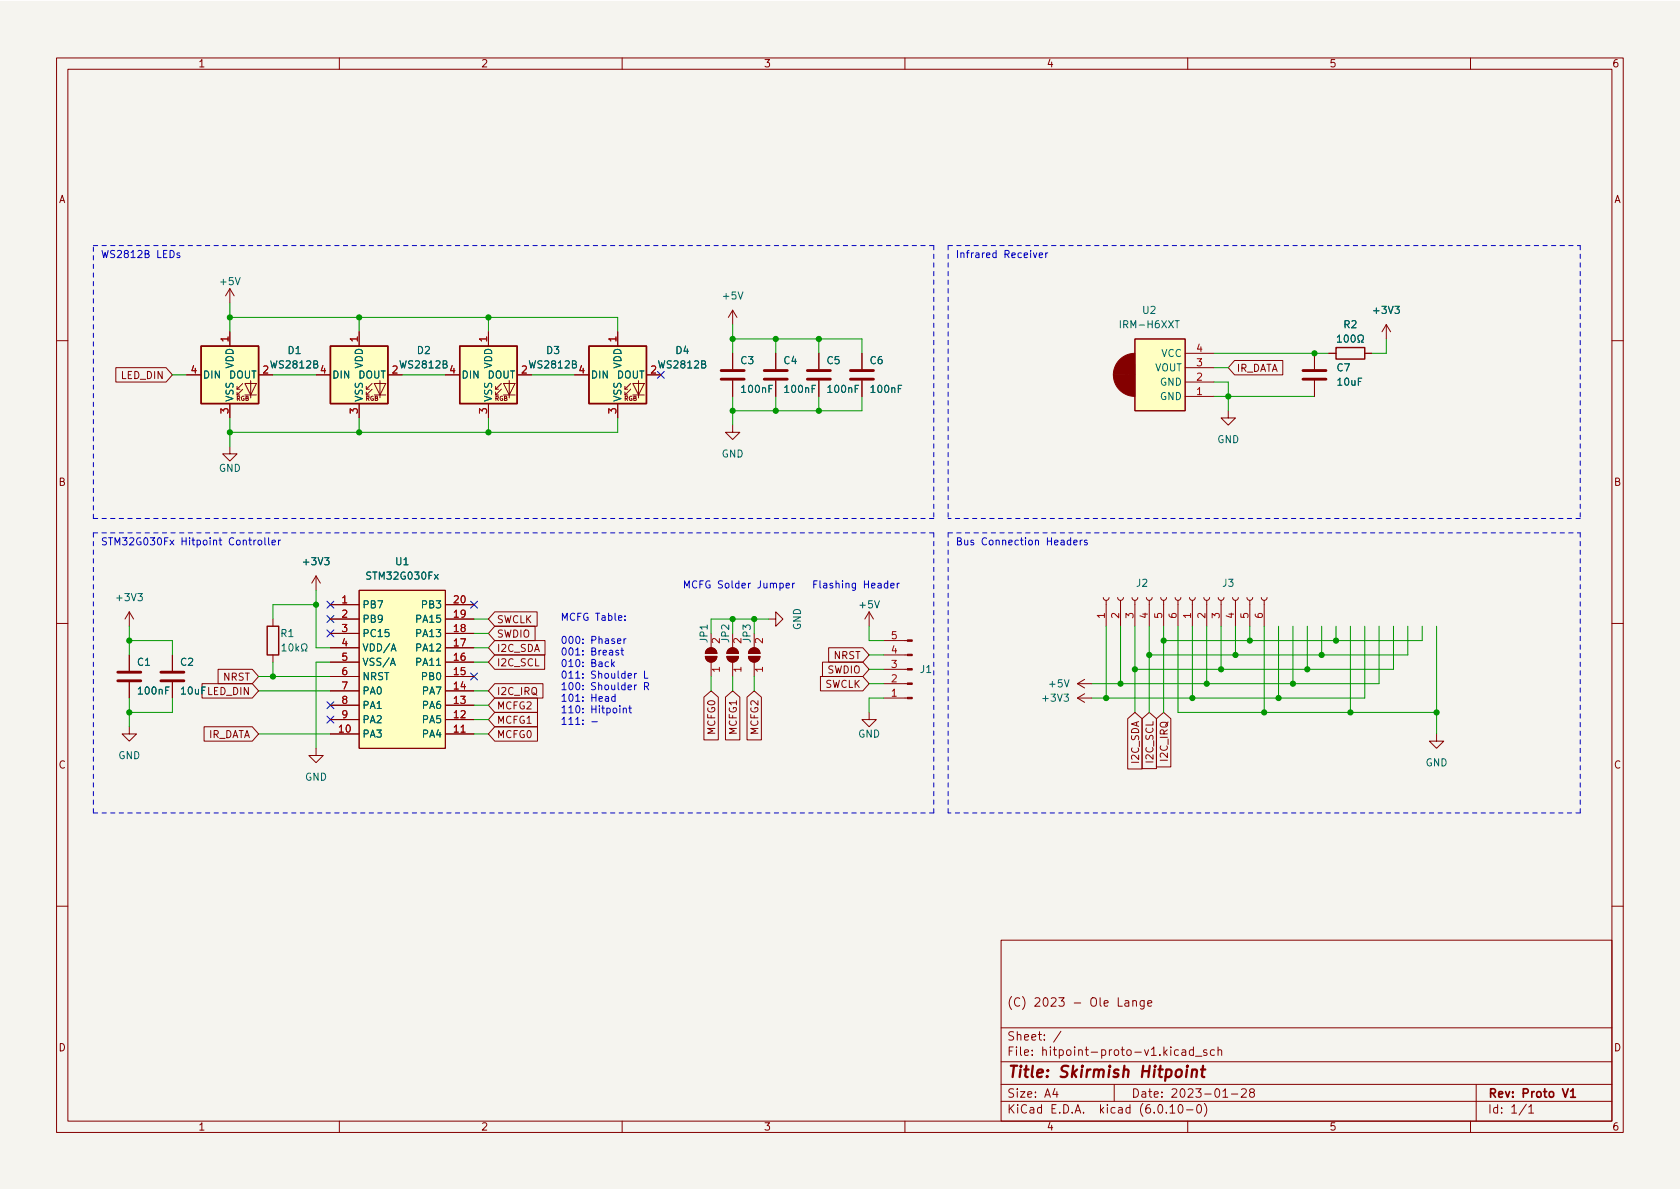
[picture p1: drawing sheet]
<svg xmlns="http://www.w3.org/2000/svg" width="297mm" height="210mm" viewBox="0 0 297 210" stroke-linecap="round" stroke-linejoin="round" font-family="sans-serif">
<path d="M0 .2h297v210.1h-297z" fill="#f5f4ef" stroke="#f5f4ef" stroke-width=".18"/>
<g fill="none" stroke="#840000" stroke-width=".18">
<path d="M10 10.2h277v190.1h-277zM12 12.2h273v186.1h-273zM60 10.2v2M110 10.2v2M160 10.2v2M210 10.2v2M260 10.2v2M40.6 51v2.6M40.6 58.7v2.5M40.6 51l-.7 1.3M40.6 51l.8 1.3M63.5 58.7v2.5"/>
<path d="M86.4 58.7v2.5M109.2 58.7v2.5M129.5 54.9l-.7 1.2M129.5 54.9v2.5M129.5 54.9l.8 1.2M200.7 59.9h8.8v12.7h-8.8zM245.1 57.4l-.8 1.3M245.1 57.4v2.5M245.1 57.4l.8 1.3M10 60.2h2M20.5 65h8.9l1.1 1.3-1.1 1.3h-8.9zM33 66.3h2.6"/>
<path d="M40.6 79v1.3h1.3l-1.3 1.2-1.2-1.2h1.2M40.6 71.4v2.5M41.9 68.8h.5M42.9 68.8l-1 1v-.5M42.9 67.8l-1 1v-.5M43.3 67.8h2l-1 2zM43.3 69.8h2M44.3 67.3v3.1M45.7 66.3h2.6M55.9 66.3h2.5M63.5 71.4v2.5M64.8 68.8h.5"/>
<path d="M65.8 68.8l-1 1v-.5M65.8 67.8l-1 1v-.5M66.2 67.8h2l-1 2zM66.2 69.8h2M67.2 67.3v3.1M68.6 66.3h2.5M78.7 66.3h2.6M86.4 71.4v2.5M87.6 68.8h.5M88.6 68.8l-1 1v-.5M88.6 67.8l-1 1v-.5M89 67.8h2.1l-1.1 2z"/>
<path d="M89 69.8h2.1M90 67.3v3.1M91.4 66.3h2.6M101.6 66.3h2.5M109.2 71.4v2.5M110.5 68.8h.5M111.5 68.8l-1 1v-.5M111.5 67.8l-1 1v-.5M111.9 67.8h2l-1 2zM111.9 69.8h2M112.9 67.3v3.1M114.3 66.3h2.5"/>
<path d="M129.5 75.2v1.2h1.3l-1.3 1.3-1.2-1.3h1.2M129.5 62.5v2.8M129.5 67.3v2.8M137.2 62.5v2.8M137.2 67.3v2.8M144.8 62.5v2.8M144.8 67.3v2.8M152.4 62.5v2.8M152.4 67.3v2.8M209.5 70.1h5.1M209.5 67.6h5.1M209.5 65h5.1"/>
<path d="M209.5 62.5h5.1M217.2 72.6v1.3h1.2l-1.2 1.3-1.3-1.3h1.3M218.3 63.7h8.5v2.6h-8.5l-1.1-1.3zM232.4 62.5v2.8M232.4 67.3v2.8M234.9 62.5h1.3M241.3 62.5h1.3M285 60.2h2M10 110.2h2M22.9 108.2l-.8 1.3M22.9 108.2v2.5M22.9 115.8v2.8"/>
<path d="M22.9 108.2l.7 1.3M30.5 115.8v2.8M38.6 118.4h6l1.1 1.2-1.1 1.3h-6zM48.3 109.5v1.2M48.3 115.8v1.3M55.9 101.8l-.8 1.3M55.9 101.8v2.6M55.9 101.8l.7 1.3M58.4 106.9h5.1M58.4 119.6h5.1M58.4 117.1h5.1M58.4 114.5h5.1"/>
<path d="M58.4 112h5.1M58.4 109.5h5.1M63.5 104.4h15.2v27.9h-15.2zM78.7 106.9h5.1M78.7 119.6h5.1M78.7 117.1h5.1M78.7 114.5h5.1M78.7 112h5.1M78.7 109.5h5.1M87.5 108.2h7.5v2.5h-7.5l-1.1-1.2zM87.5 113.3h8.9v2.5h-8.9l-1.1-1.3zM87.5 115.8h8.8v2.6h-8.8l-1.1-1.3z"/>
<path d="M87.5 110.7h7.1v2.6h-7.1l-1.1-1.3zM124.7 116.1h2a1.02 1.02 0 0 1-1 1 1.02 1.02 0 0 1-1-1zM125 114.8a1.02 1.02 0 0 1 1.1-.2 1.02 1.02 0 0 1 .6 1h-2zM125.7 112v2.5M125.7 117.1v2.5M128.5 116.1h2.1a1.02 1.02 0 0 1-1.1 1 1.02 1.02 0 0 1-1-1zM128.8 114.8a1.02 1.02 0 0 1 1.1-.2 1.02 1.02 0 0 1 .7 1h-2.1zM129.5 112v2.5M129.5 117.1v2.5M132.3 116.1h2.1a1.02 1.02 0 0 1-1.1 1 1.02 1.02 0 0 1-1-1zM132.6 114.8a1.02 1.02 0 0 1 1.1-.2 1.02 1.02 0 0 1 .7 1h-2.1zM133.3 112v2.5"/>
<path d="M133.3 117.1v2.5M135.9 109.5h1.3v-1.3l1.2 1.3-1.2 1.2v-1.2M145.1 119.6h7.5l1.1 1.3-1.1 1.3h-7.5zM145.4 117.1h7.2l1.1 1.3-1.1 1.2h-7.2zM146.5 114.5h6.1l1.1 1.3-1.1 1.3h-6.1zM153.7 108.2l-.8 1.3M153.7 108.2v2.5M153.7 108.2l.7 1.3M156.2 113.3h4.2M156.2 115.8h4.2M156.2 118.4h4.2M195.1 105.7l.1 .3 .4 .2 .3-.2 .2-.3"/>
<path d="M195.6 106.2v4.5M197.6 105.7l.2 .3 .3 .2 .4-.2 .1-.3M198.1 106.2v4.5M200.2 105.7l.1 .3 .4 .2 .3-.2 .2-.3M200.7 106.2v4.5M202.7 105.7l.1 .3 .4 .2 .4-.2 .1-.3M203.2 106.2v4.5M205.2 105.7l.2 .3 .3 .2 .4-.2 .1-.3M205.7 106.2v4.5M207.8 105.7l.1 .3 .4 .2 .3-.2 .2-.3M208.3 106.2v4.5M210.3 105.7l.2 .3 .3 .2 .4-.2 .1-.3"/>
<path d="M210.8 106.2v4.5M212.9 105.7l.1 .3 .4 .2 .3-.2 .2-.3M213.4 106.2v4.5M215.4 105.7l.1 .3 .4 .2 .4-.2 .1-.3M215.9 106.2v4.5M217.9 105.7l.2 .3 .3 .2 .4-.2 .1-.3M218.4 106.2v4.5M220.5 105.7l.1 .3 .4 .2 .3-.2 .2-.3M221 106.2v4.5M223 105.7l.2 .3 .3 .2 .4-.2 .1-.3M223.5 106.2v4.5M285 110.2h2"/>
<path d="M22.9 128.5v1.3h1.2l-1.2 1.3-1.3-1.3h1.3M22.9 120.6v2.8M30.5 120.6v2.8M35.7 120.9h8.9l1.1 1.3-1.1 1.2h-8.9zM36.1 128.5h8.5l1.1 1.3-1.1 1.3h-8.5zM55.9 132.3v1.3h1.2l-1.2 1.3-1.3-1.3h1.3M58.4 129.8h5.1M58.4 127.2h5.1M58.4 124.7h5.1M58.4 122.2h5.1M78.7 129.8h5.1M78.7 127.2h5.1"/>
<path d="M78.7 124.7h5.1M78.7 122.2h5.1M87.5 128.5h7.5v2.6h-7.5l-1.1-1.3zM87.5 123.4h7.5v2.6h-7.5l-1.1-1.3zM87.5 126h7.5v2.5h-7.5l-1.1-1.3zM87.5 120.9h8.5v2.5h-8.5l-1.1-1.2zM124.5 123.3l1.2-1.1 1.3 1.1v7.5h-2.5zM128.3 123.3l1.2-1.1 1.3 1.1v7.5h-2.5zM132.1 123.3l1.2-1.1 1.3 1.1v7.5h-2.5zM153.7 126v1.2h1.2l-1.2 1.3-1.3-1.3h1.3M156.2 120.9h4.2M156.2 123.4h4.2"/>
<path d="M190.5 120.9l1.3 .8M190.5 120.9h2.5M190.5 123.4l1.3 .8M190.5 123.4h2.5M191.8 120.1l-1.3 .8M191.8 122.7l-1.3 .7M199.4 127.1l1.3-1.1 1.2 1.1v8.9h-2.5zM201.9 127.1l1.3-1.1 1.3 1.1v8.8h-2.6zM204.5 127.1l1.2-1.1 1.3 1.1v8.5h-2.5zM254 129.8v1.3h1.3l-1.3 1.2-1.3-1.2h1.3M10 160.2h2M177 166.3h108v32h-108z"/>
<path d="M197.7 176.4v1.5h.7M198.9 177h.6l.1 .9M199.6 177.3l-.5 .1a.29 .29 0 0 0-.2 .2 .29 .29 0 0 0 .2 .3h.5M200.3 177.1l.2-.2 .4 .1v.9M200.3 176.9v1M202.3 176.9v1.2l-.3 .3h-.4M202.3 177l-.4-.1-.3 .3v.4l.1 .3h.6M202.9 177.4l.7-.1v-.3l-.5-.1-.2 .2 .1 .8h.6M285 160.2h2M60 198.3v2M110 198.3v2M160 198.3v2"/>
<path d="M177 194.8h108M177 191.8h108M177 187.8h108M177 181.8h108M186.5 192.5l-.4 1h1M186.9 193v1M187.6 182.4l-1.3 1.9M197 191.8v3M206.9 195.8l.4-.5v1.5M206.9 196.8h.8M208.4 185.7l-.5-.1-.3 .3v.4l.2 .3h.6M208.5 195.4l.1-.1a.81 .81 0 0 1 .6 .7 .81 .81 0 0 1-.3 .8h-.1a.81 .81 0 0 1-.6-.6 .81 .81 0 0 1 .3-.8z"/>
<path d="M209 185.7h.6v.9M209.6 186l-.5 .1a.29 .29 0 0 0-.2 .2 .29 .29 0 0 0 .2 .3h.5M209.8 196.3h1.1M210 198.3v2M211 185.7l-.4-.1-.3 .3v.4l.1 .3h.6M211 185.1v1.5M211.4 186.8h1.1M211.8 195.4l.1-.1a.81 .81 0 0 1 .6 .7 .81 .81 0 0 1-.3 .8h-.1a.81 .81 0 0 1-.6-.6 .81 .81 0 0 1 .3-.8zM212.9 195.1a1.72 1.72 0 0 1 0 2.3M213.4 185.7l-.4-.1-.2 .2 .1 .3 .5 .1v.4h-.6M214.7 185.7l-.4-.1-.3 .3v.4l.1 .3h.6M215.4 185.8l.2-.2 .3 .1 .1 .9"/>
<path d="M215.4 185.1v1.5M216.2 194h.9M217.7 193.5h1.2M219.5 192.7l.6-.2 .2 .2 .1 .3-1 1h1M221.2 193.2l-.3-.3 .1-.2 .2-.2 .4 .1 .2 .2-.1 .2-.6 .2-.2 .3 .1 .4 .2 .1h.4l.2-.3-.1-.4-.2-.1M260 198.3v2M261 191.8v6.5M269.9 195.3l-1.3 1.9M270.3 195.8l.4-.5v1.5M270.3 196.8h.9"/>
</g>
<path d="M276.3 192.5l.5 1.5 .5-1.5M277.7 193l.4-.5v1.5M277.7 194h.9" fill="none" stroke="#840000" stroke-width=".3"/>
<path d="M209.9 189.1l-.2 1.4M210 188.5l-.2 .1 .1 .1 .1-.1v-.1l-.1 .2M210.8 189.3a.49 .49 0 0 1 .8 .1l-.1 1.1M210.8 189.1l-.1 1.4M212.3 189.1h.8M212.7 188.5l-.2 1.7 .1 .2 .3 .1" fill="none" stroke="#840000" stroke-width=".4"/>
<g fill="none" stroke="#840000" stroke-width=".51">
<path d="M127.5 67.1h4.1M127.5 65.5h4.1M135.1 67.1h4.1M135.1 65.5h4.1M142.7 67.1h4.1M142.7 65.5h4.1M150.4 67.1h4M150.4 65.5h4M230.4 67.1h4M230.4 65.5h4M20.8 118.9h4.1M28.4 118.9h4.1"/>
<path d="M20.8 120.4h4.1M28.4 120.4h4.1"/>
</g>
<g fill="#ffffc2" stroke="#ffffc2" stroke-width=".18">
<path d="M63.5 104.4h15.2v27.9h-15.2z"/>
<path d="M81.3 61.2h10.1v10.2h-10.1z"/>
<path d="M104.1 61.2h10.2v10.2h-10.2z"/>
<path d="M35.6 61.2h10.1v10.2h-10.1z"/>
<path d="M200.7 59.9h8.8v12.7h-8.8z"/>
<path d="M58.4 61.2h10.2v10.2h-10.2z"/>
</g>
<g fill="none" stroke="#006464" stroke-width=".18">
<path d="M236.5 59.6l.3-.4v1.3M237.9 59.3l.1-.1a.68 .68 0 0 1 .4 .7 .68 .68 0 0 1-.4 .6 .84 .84 0 0 1-.1-1.2zM239.1 59.3l.1-.1a.68 .68 0 0 1 .4 .7 .68 .68 0 0 1-.4 .6 .84 .84 0 0 1-.1-1.2zM236.5 60.5h.7M240.1 60.5h.3v-.2a.54 .54 0 0 1-.3-.8 .54 .54 0 0 1 .8-.2 .58 .58 0 0 1-.1 1v.2h.3M49.9 114.2l.3-.3v1.2M49.9 115.1h.7M51.2 114l.2-.1a.68 .68 0 0 1 .4 .6 .68 .68 0 0 1-.4 .6l-.2-.1-.1-.4zM52.3 113.9v1.2M52.5 114.6l.3 .5M52.8 114.3l-.5 .5M53.3 115.1h.3v-.2a.54 .54 0 0 1-.3-.8 .54 .54 0 0 1 .8-.2 .58 .58 0 0 1-.1 1v.2h.3"/>
<path d="M69 117.7l.5-1.3 .4 1.3M69.2 115.1l.4-1.2 .4 1.2"/>
</g>
<path d="M35.6 61.2h10.1v10.2h-10.1zM58.4 61.2h10.2v10.2h-10.2zM81.3 61.2h10.1v10.2h-10.1zM104.1 61.2h10.2v10.2h-10.2zM236.2 61.5h5.1v2h-5.1zM47.2 110.7h2.1v5.1h-2.1z" fill="none" stroke="#840000" stroke-width=".25"/>
<g fill="#840000" stroke="#840000" stroke-width=".18">
<path d="M196.8 66.3h3.9v3.8a3.8 3.8 0 0 1-3.9-3.8z"/>
<path d="M198 63.6a3.8 3.8 0 0 1 2.6-1.1l.1 3.8h-3.9a3.8 3.8 0 0 1 1.2-2.7z"/>
<path d="M160.4 113.2h.9v.2h-.9z"/>
<path d="M160.4 115.7h.9v.2h-.9z"/>
<path d="M160.4 118.2h.9v.3h-.9z"/>
<path d="M160.4 120.8h.9v.2h-.9z"/>
<path d="M160.4 123.3h.9v.3h-.9z"/>
<path d="M132.3 116.1h2.1a1.02 1.02 0 0 1-1.1 1 1.02 1.02 0 0 1-1-1z"/>
<path d="M132.6 114.8a1.02 1.02 0 0 1 1.1-.2 1.02 1.02 0 0 1 .7 1h-2.1z"/>
<path d="M124.7 116.1h2a1.02 1.02 0 0 1-1 1 1.02 1.02 0 0 1-1-1z"/>
<path d="M125 114.8a1.02 1.02 0 0 1 1.1-.2 1.02 1.02 0 0 1 .6 1h-2z"/>
<path d="M128.5 116.1h2.1a1.02 1.02 0 0 1-1.1 1 1.02 1.02 0 0 1-1-1z"/>
<path d="M128.8 114.8a1.02 1.02 0 0 1 1.1-.2 1.02 1.02 0 0 1 .7 1h-2.1z"/>
</g>
<g fill="none" stroke="#0000c2" stroke-width=".18">
<path d="M31.8 44.8l-.3-.1-.2 .2v.2l.5 .1v.3h-.5M182.7 44.7l.3 .9 .3-.9M183.7 45.1l.6-.1v-.2l-.4-.1-.2 .2 .1 .6h.5M184.9 44.7v.9M185.3 44.7l-.4 .3M45.3 95.5l-.4 .3M45.7 95.6l.3-.1 .3 .3v.3l-.3 .3-.3-.1-.1-.2zM46.8 95.1v1.1l.2 .2M47.5 95.1v1.1l.2 .2M48.1 95.9l.6-.1-.1-.2-.3-.1-.2 .2 .1 .6h.4M49.2 95.5v.9M49.6 95.5l-.4 .3"/>
<path d="M189.3 95.6l-.4-.1-.2 .3 .1 .5h.5M189.3 95.1v1.3M189.9 95.9l.6-.1-.1-.2-.4-.1-.1 .2v.6h.5M191 95.5v.9M191.4 95.5l-.4 .3M192.2 95.6l-.3-.1-.2 .2 .1 .2 .4 .1v.3h-.5M107.6 117.1l-.4-.1-.2 .3 .1 .5h.5M108.1 116.6v1.3M108.3 117.4l.3 .5M108.6 117l-.5 .5M109.2 113.4l.6-.1-.1-.3-.3-.1-.2 .2v.6h.5M109.4 115.1l-.3-.1-.2 .2v.2l.5 .1v.3h-.5"/>
<path d="M109.8 115h.5M110 114.6v1.1l.3 .1M110.3 112.9v.9M110.5 109.6v.1M110.5 108.9v.1M110.7 112.9l-.4 .3M112.2 119.1v.8M112.6 119.1l-.4 .2M114 118.7v1.2h.6M137.9 103.2l.4-.1 .2 .3-.1 .5h-.5M139 103.6l.6-.2-.1-.2-.3-.1-.2 .2 .1 .6h.4M140.1 103.1v.9"/>
<path d="M140.5 103.1l-.4 .3M157.5 103.6l.6-.2-.1-.2-.3-.1-.2 .2 .1 .6h.4M158.6 103.1v.9M159 103.1l-.4 .3M104.6 127.6h1M108.8 123.2h-.4l-.3 .2 .2 .6h.5M108.8 122.7v1.3M109.6 124.8v.1M109.6 125.2v.9M110.2 125.3l.2-.1 .3 .1v.8M110.2 125.2v.9M111.2 125.2h.5"/>
<path d="M111.4 124.8v1.1l.3 .2M112.6 121.1l-.4 .3M114 121.4l.6-.1 .1-.2-.1-.3-.6-.1v1.3M114.3 121.4l.4 .6"/>
</g>
<g fill="none" stroke="#0000c2" stroke-width=".18" stroke-dasharray=".8 .8">
<path d="M16.5 43.4h148.6M165.1 43.4v48.3M167.6 43.4h111.8M167.6 43.4v48.3M279.4 43.4v48.3M16.5 94.2v49.6M16.5 91.7h1.3M16.5 91.7v-48.3M16.5 91.7h148.6M16.5 94.2h148.6M165.1 94.2v49.6M167.6 94.2v49.6"/>
<path d="M167.6 94.2h111.8M279.4 94.2v49.6M279.4 91.7h-111.8M165.1 143.8h-148.6M279.4 143.8h-111.8"/>
</g>
<g fill="none" stroke="#009600" stroke-width=".18">
<path d="M40.6 56.1h68.6v2.6M40.6 53.6v5.1M63.5 56.1v2.6M86.4 56.1v2.6M129.5 57.4v5.1M129.5 59.9h22.9v2.6M137.2 59.9v2.6M144.8 59.9v2.6M245.1 59.9v2.6h-2.5M30.5 66.3h2.5M40.6 73.9v5.1M48.3 66.3h7.6"/>
<path d="M63.5 73.9v2.5M71.1 66.3h7.6M86.4 73.9v2.5M94 66.3h7.6M109.2 73.9v2.5h-68.6M129.5 70.1v5.1M137.2 70.1v2.5M144.8 70.1v2.5M152.4 70.1v2.5h-22.9M214.6 70.1h17.8M214.6 67.6h2.6v5M214.6 65h2.6"/>
<path d="M214.6 62.5h20.3M22.9 113.3h7.6v2.5M22.9 110.7v5.1M45.7 119.6h12.7M48.3 117.1v2.5M55.9 106.9h-7.6v2.6M55.9 104.4v10.1h2.5M58.4 117.1h-2.5v15.2M83.8 112h2.6M83.8 109.5h2.6M83.8 114.5h2.6M83.8 117.1h2.6"/>
<path d="M125.7 119.6v2.6M129.5 109.5v2.5M129.5 119.6v2.6M133.3 109.5v2.5M133.3 119.6v2.6M135.9 109.5h-10.2v2.5M153.7 110.7v2.6h2.5M153.7 118.4h2.5M153.7 115.8h2.5M195.6 110.7v12.7M198.1 110.7v10.2M200.7 110.7v15.3"/>
<path d="M203.2 110.7v15.3M205.7 110.7v15.3M208.3 110.7v15.3h45.7M210.8 110.7v12.7M213.4 110.7v10.2M215.9 110.7v7.7M218.4 110.7v5.1M221 110.7v2.6M223.5 110.7v15.3M226.1 110.7v12.7M228.6 110.7v10.2M231.1 110.7v7.7"/>
<path d="M233.7 110.7v5.1M236.2 110.7v2.6M238.8 110.7v15.3M241.3 110.7v12.7h-48.3M243.8 110.7v10.2h-50.8M246.4 110.7v7.7h-45.7M248.9 110.7v5.1h-45.7M251.5 110.7v2.6h-45.8M254 110.7v19.1M22.9 123.4v5.1M30.5 123.4v2.6h-7.6M45.7 129.8h12.7"/>
<path d="M45.7 122.2h12.7M83.8 129.8h2.6M83.8 122.2h2.6M83.8 127.2h2.6M83.8 124.7h2.6M153.7 120.9h2.5M156.2 123.4h-2.5v2.6"/>
</g>
<g fill="none" stroke="#000084" stroke-width=".18">
<path d="M116.2 65.7l1.2 1.2M117.4 65.7l-1.2 1.2M57.8 111.4l1.2 1.2M57.8 108.9l1.2 1.2M57.8 106.3l1.2 1.2M59 111.4l-1.2 1.2M59 108.9l-1.2 1.2M59 106.3l-1.2 1.2M83.2 119l1.2 1.2M83.2 106.3l1.2 1.2M84.4 119l-1.2 1.2M84.4 106.3l-1.2 1.2"/>
<path d="M57.8 124.1l1.2 1.2M57.8 126.6l1.2 1.3M59 124.1l-1.2 1.2M59 126.6l-1.2 1.3"/>
</g>
<g fill="#009600" stroke="#009600" stroke-width=".18">
<circle cx="217.2" cy="70.1" r=".46"/>
<circle cx="205.7" cy="113.3" r=".46"/>
<circle cx="232.4" cy="62.5" r=".46"/>
<circle cx="40.6" cy="76.4" r=".46"/>
<circle cx="63.5" cy="76.4" r=".46"/>
<circle cx="22.9" cy="113.3" r=".46"/>
<circle cx="22.9" cy="126" r=".46"/>
<circle cx="48.3" cy="119.6" r=".46"/>
<circle cx="55.9" cy="106.9" r=".46"/>
<circle cx="63.5" cy="56.1" r=".46"/>
<circle cx="40.6" cy="56.1" r=".46"/>
<circle cx="215.9" cy="118.4" r=".46"/>
<circle cx="213.4" cy="120.9" r=".46"/>
<circle cx="195.6" cy="123.4" r=".46"/>
<circle cx="198.1" cy="120.9" r=".46"/>
<circle cx="210.8" cy="123.4" r=".46"/>
<circle cx="218.4" cy="115.8" r=".46"/>
<circle cx="200.7" cy="118.4" r=".46"/>
<circle cx="221" cy="113.3" r=".46"/>
<circle cx="129.5" cy="59.9" r=".46"/>
<circle cx="86.4" cy="56.1" r=".46"/>
<circle cx="86.4" cy="76.4" r=".46"/>
<circle cx="129.5" cy="109.5" r=".46"/>
<circle cx="129.5" cy="72.6" r=".46"/>
<circle cx="133.3" cy="109.5" r=".46"/>
<circle cx="144.8" cy="72.6" r=".46"/>
<circle cx="226.1" cy="123.4" r=".46"/>
<circle cx="228.6" cy="120.9" r=".46"/>
<circle cx="223.5" cy="126" r=".46"/>
<circle cx="238.8" cy="126" r=".46"/>
<circle cx="231.1" cy="118.4" r=".46"/>
<circle cx="233.7" cy="115.8" r=".46"/>
<circle cx="236.2" cy="113.3" r=".46"/>
<circle cx="203.2" cy="115.8" r=".46"/>
<circle cx="254" cy="126" r=".46"/>
<circle cx="137.2" cy="59.9" r=".46"/>
<circle cx="144.8" cy="59.9" r=".46"/>
<circle cx="137.2" cy="72.6" r=".46"/>
</g>
<text font-size="2.8" fill="#840000" x="178" y="190.6">Title: Skirmish Hitpoint</text>
<g font-size="2.1" fill="#840000">
<text x="178" y="178">(C) 2023 - Ole Lange</text>
<text x="178" y="184">Sheet: /</text>
<text x="178" y="186.7">File: hitpoint-proto-v1.kicad_sch</text>
<text x="178" y="196.9">KiCad E.D.A. kicad (6.0.10-0)</text>
<text x="178" y="194.1">Size: A4</text>
<text x="200" y="194.1">Date: 2023-01-28</text>
<text x="263" y="194.1">Rev: Proto V1</text>
<text x="263" y="196.9">Id: 1/1</text>
</g>
<g font-size="1.8" fill="#840000">
<text x="35" y="11.9">1</text>
<text x="85" y="11.9">2</text>
<text x="135" y="11.9">3</text>
<text x="185" y="11.9">4</text>
<text x="235" y="11.9">5</text>
<text x="285" y="11.9">6</text>
<text x="10.3" y="35.9">A</text>
<text x="285.3" y="35.9">A</text>
<text x="218.6" y="65.7">IR_DATA</text>
<text x="21.5" y="67">LED_DIN</text>
<text x="10.3" y="85.9">B</text>
<text x="285.3" y="85.9">B</text>
<text x="87.8" y="110.2">SWCLK</text>
<text x="87.8" y="112.7">SWDIO</text>
<text x="87.8" y="115.3">I2C_SDA</text>
<text x="87.8" y="117.8">I2C_SCL</text>
<text x="146.2" y="119.1">SWDIO</text>
<text x="147.4" y="116.5">NRST</text>
<text x="32.1" y="122.8">10uF LED_DIN</text>
<text x="39.5" y="120.4">NRST</text>
<text x="87.8" y="125.4">MCFG2</text>
<text x="87.8" y="122.9">I2C_IRQ</text>
<text x="145.8" y="121.6">SWCLK</text>
<text x="36.6" y="130.5">IR_DATA</text>
<text x="87.8" y="130.5">MCFG0</text>
<text x="87.8" y="128">MCFG1</text>
<text x="126.5" y="129.8" transform="rotate(-90 126.5 129.8)">MCFG0</text>
<text x="130.3" y="129.8" transform="rotate(-90 130.3 129.8)">MCFG1</text>
<text x="134.1" y="129.8" transform="rotate(-90 134.1 129.8)">MCFG2</text>
<text x="10.3" y="135.9">C</text>
<text x="201.4" y="134.9" transform="rotate(-90 201.4 134.9)">I2C_SDA</text>
<text x="203.9" y="134.7" transform="rotate(-90 203.9 134.7)">I2C_SCL</text>
<text x="206.5" y="134.3" transform="rotate(-90 206.5 134.3)">I2C_IRQ</text>
<text x="285.3" y="135.9">C</text>
<text x="10.3" y="185.9">D</text>
<text x="285.3" y="185.9">D</text>
<text x="35" y="199.9">1</text>
<text x="85" y="199.9">2</text>
<text x="135" y="199.9">3</text>
<text x="185" y="199.9">4</text>
<text x="235" y="199.9">5</text>
<text x="285" y="199.9">6</text>
</g>
<g font-size="1.8" fill="#0000c2">
<text x="17.8" y="45.6">WS2812B LEDs</text>
<text x="168.9" y="45.6">Infrared Receiver</text>
<text x="17.8" y="96.4">STM32G030Fx Hitpoint Controller</text>
<text x="168.9" y="96.4">Bus Connection Headers</text>
<text x="120.6" y="104">MCFG Solder Jumper</text>
<text x="143.5" y="104">Flashing Header</text>
<text x="99.1" y="109.8">MCFG Table:</text>
<text x="99.1" y="113.9">000: Phaser</text>
<text x="99.1" y="115.9">001: Breast</text>
<text x="99.1" y="117.9">010: Back</text>
<text x="99.1" y="120">011: Shoulder L</text>
<text x="99.1" y="122">100: Shoulder R</text>
<text x="99.1" y="124.1">101: Head</text>
<text x="99.1" y="126.1">110: Hitpoint</text>
<text x="99.1" y="128.2">111: -</text>
</g>
<g font-size="1.8" fill="#006464">
<text x="39" y="50.4">+5V</text>
<text x="127.9" y="53">+5V</text>
<text x="198.4" y="58">IRM-H6XXT</text>
<text x="202.1" y="55.5">U2</text>
<text x="237.6" y="58">R2</text>
<text x="243" y="55.5">+3V3</text>
<text x="41.3" y="65.2" transform="rotate(-90 41.3 65.2)">VDD</text>
<text x="48" y="65.1">WS2812B</text>
<text x="50.9" y="62.6">D1</text>
<text x="64.1" y="65.2" transform="rotate(-90 64.1 65.2)">VDD</text>
<text x="70.9" y="65.1">WS2812B</text>
<text x="73.8" y="62.6">D2</text>
<text x="87" y="65.2" transform="rotate(-90 87 65.2)">VDD</text>
<text x="93.8" y="65.1">WS2812B</text>
<text x="96.7" y="62.6">D3</text>
<text x="109.9" y="65.2" transform="rotate(-90 109.9 65.2)">VDD</text>
<text x="116.6" y="65.1">WS2812B</text>
<text x="119.5" y="62.6">D4</text>
<text x="131" y="64.4">C3</text>
<text x="138.6" y="64.4">C4</text>
<text x="146.2" y="64.4">C5</text>
<text x="153.9" y="64.4">C6</text>
<text x="204.1" y="65.7">VOUT</text>
<text x="205.3" y="63.1">VCC</text>
<text x="236.4" y="65.7">C7</text>
<text x="35.8" y="66.9">DIN</text>
<text x="40.5" y="66.9">DOUT</text>
<text x="41.3" y="71.1" transform="rotate(-90 41.3 71.1)">VSS</text>
<text x="58.7" y="66.9">DIN</text>
<text x="63.3" y="66.9">DOUT</text>
<text x="64.1" y="71.1" transform="rotate(-90 64.1 71.1)">VSS</text>
<text x="81.5" y="66.9">DIN</text>
<text x="86.2" y="66.9">DOUT</text>
<text x="87" y="71.1" transform="rotate(-90 87 71.1)">VSS</text>
<text x="104.4" y="66.9">DIN</text>
<text x="109" y="66.9">DOUT</text>
<text x="109.9" y="71.1" transform="rotate(-90 109.9 71.1)">VSS</text>
<text x="131.3" y="69.5">100nF</text>
<text x="138.9" y="69.5">100nF</text>
<text x="146.5" y="69.5">100nF</text>
<text x="154.1" y="69.5">100nF</text>
<text x="205.1" y="70.7">GND</text>
<text x="205.1" y="68.2">GND</text>
<text x="236.6" y="68.2">10uF</text>
<text x="38.7" y="83.4">GND</text>
<text x="127.6" y="80.9">GND</text>
<text x="215.2" y="78.4">GND</text>
<text x="53.8" y="99.9">+3V3</text>
<text x="70" y="99.9">U1</text>
<text x="20.8" y="106.3">+3V3</text>
<text x="64" y="107.6">PB7</text>
<text x="65.1" y="102.5">STM32G030Fx</text>
<text x="74.8" y="107.6">PB3</text>
<text x="152.1" y="107.6">+5V</text>
<text x="200.9" y="103.8">J2</text>
<text x="216.2" y="103.8">J3</text>
<text x="49.7" y="112.6">R1</text>
<text x="64" y="110.1">PB9</text>
<text x="64" y="112.6">PC15</text>
<text x="73.8" y="112.6">PA13</text>
<text x="73.8" y="110.1">PA15</text>
<text x="125.1" y="113.6" transform="rotate(-90 125.1 113.6)">JP1</text>
<text x="128.9" y="113.6" transform="rotate(-90 128.9 113.6)">JP2</text>
<text x="132.7" y="113.6" transform="rotate(-90 132.7 113.6)">JP3</text>
<text x="141.6" y="111.4" transform="rotate(-90 141.6 111.4)">GND</text>
<text x="24.3" y="117.7">C1</text>
<text x="31.9" y="117.7">C2</text>
<text x="64" y="115.2">VDD/A</text>
<text x="64" y="117.7">VSS/A</text>
<text x="73.8" y="117.7">PA11</text>
<text x="73.8" y="115.2">PA12</text>
<text x="162.7" y="119">J1</text>
<text x="24.6" y="122.8">100nF</text>
<text x="32.1" y="122.8">10uF</text>
<text x="64" y="120.3">NRST</text>
<text x="64" y="122.8">PA0</text>
<text x="64" y="125.3">PA1</text>
<text x="74.8" y="125.3">PA6</text>
<text x="74.8" y="122.8">PA7</text>
<text x="74.8" y="120.3">PB0</text>
<text x="184.5" y="124.1">+3V3</text>
<text x="185.6" y="121.5">+5V</text>
<text x="64" y="130.4">PA3</text>
<text x="64" y="127.9">PA2</text>
<text x="74.8" y="130.4">PA4</text>
<text x="74.8" y="127.9">PA5</text>
<text x="151.7" y="130.4">GND</text>
<text x="20.9" y="134.2">GND</text>
<text x="252" y="135.5">GND</text>
<text x="53.9" y="138">GND</text>
</g>
<g font-size="1.8" fill="#a90000">
<text x="40.4" y="60.4" transform="rotate(-90 40.4 60.4)">1</text>
<text x="63.2" y="60.4" transform="rotate(-90 63.2 60.4)">1</text>
<text x="86.1" y="60.4" transform="rotate(-90 86.1 60.4)">1</text>
<text x="109" y="60.4" transform="rotate(-90 109 60.4)">1</text>
<text x="211.6" y="64.8">3</text>
<text x="211.6" y="62.2">4</text>
<text x="33.8" y="66">4</text>
<text x="46.5" y="66">2</text>
<text x="56.7" y="66">4</text>
<text x="69.4" y="66">2</text>
<text x="79.5" y="66">4</text>
<text x="92.2" y="66">2</text>
<text x="102.4" y="66">4</text>
<text x="115.1" y="66">2</text>
<text x="211.6" y="69.8">1</text>
<text x="211.6" y="67.3">2</text>
<text x="40.4" y="73.1" transform="rotate(-90 40.4 73.1)">3</text>
<text x="63.2" y="73.1" transform="rotate(-90 63.2 73.1)">3</text>
<text x="86.1" y="73.1" transform="rotate(-90 86.1 73.1)">3</text>
<text x="109" y="73.1" transform="rotate(-90 109 73.1)">3</text>
<text x="60.5" y="106.7">1</text>
<text x="80.3" y="106.7">20</text>
<text x="60.5" y="109.2">2</text>
<text x="60.5" y="111.8">3</text>
<text x="80.3" y="111.8">18</text>
<text x="80.3" y="109.2">19</text>
<text x="127.3" y="113.8" transform="rotate(-90 127.3 113.8)">2</text>
<text x="131.1" y="113.8" transform="rotate(-90 131.1 113.8)">2</text>
<text x="134.9" y="113.8" transform="rotate(-90 134.9 113.8)">2</text>
<text x="157.6" y="113">5</text>
<text x="195.3" y="109.3" transform="rotate(-90 195.3 109.3)">1</text>
<text x="197.9" y="109.3" transform="rotate(-90 197.9 109.3)">2</text>
<text x="200.4" y="109.3" transform="rotate(-90 200.4 109.3)">3</text>
<text x="202.9" y="109.3" transform="rotate(-90 202.9 109.3)">4</text>
<text x="205.5" y="109.3" transform="rotate(-90 205.5 109.3)">5</text>
<text x="208" y="109.3" transform="rotate(-90 208 109.3)">6</text>
<text x="210.6" y="109.3" transform="rotate(-90 210.6 109.3)">1</text>
<text x="213.1" y="109.3" transform="rotate(-90 213.1 109.3)">2</text>
<text x="215.6" y="109.3" transform="rotate(-90 215.6 109.3)">3</text>
<text x="218.2" y="109.3" transform="rotate(-90 218.2 109.3)">4</text>
<text x="220.7" y="109.3" transform="rotate(-90 220.7 109.3)">5</text>
<text x="223.3" y="109.3" transform="rotate(-90 223.3 109.3)">6</text>
<text x="60.5" y="114.3">4</text>
<text x="60.5" y="116.8">5</text>
<text x="60.5" y="119.4">6</text>
<text x="80.3" y="119.4">15</text>
<text x="80.3" y="116.8">16</text>
<text x="80.3" y="114.3">17</text>
<text x="127.3" y="118.9" transform="rotate(-90 127.3 118.9)">1</text>
<text x="131.1" y="118.9" transform="rotate(-90 131.1 118.9)">1</text>
<text x="134.9" y="118.9" transform="rotate(-90 134.9 118.9)">1</text>
<text x="157.6" y="118.1">3</text>
<text x="157.6" y="115.6">4</text>
<text x="60.5" y="121.9">7</text>
<text x="60.5" y="124.5">8</text>
<text x="80.3" y="124.5">13</text>
<text x="80.3" y="121.9">14</text>
<text x="157.6" y="123.2">1</text>
<text x="157.6" y="120.6">2</text>
<text x="60" y="129.5">10</text>
<text x="60.5" y="127">9</text>
<text x="80.3" y="129.5">11</text>
<text x="80.3" y="127">12</text>
</g>
<g font-size="1.1" fill="#840000">
<text x="41.7" y="70.9">RGB</text>
<text x="64.6" y="70.9">RGB</text>
<text x="87.5" y="70.9">RGB</text>
<text x="110.3" y="70.9">RGB</text>
</g>
</svg>
